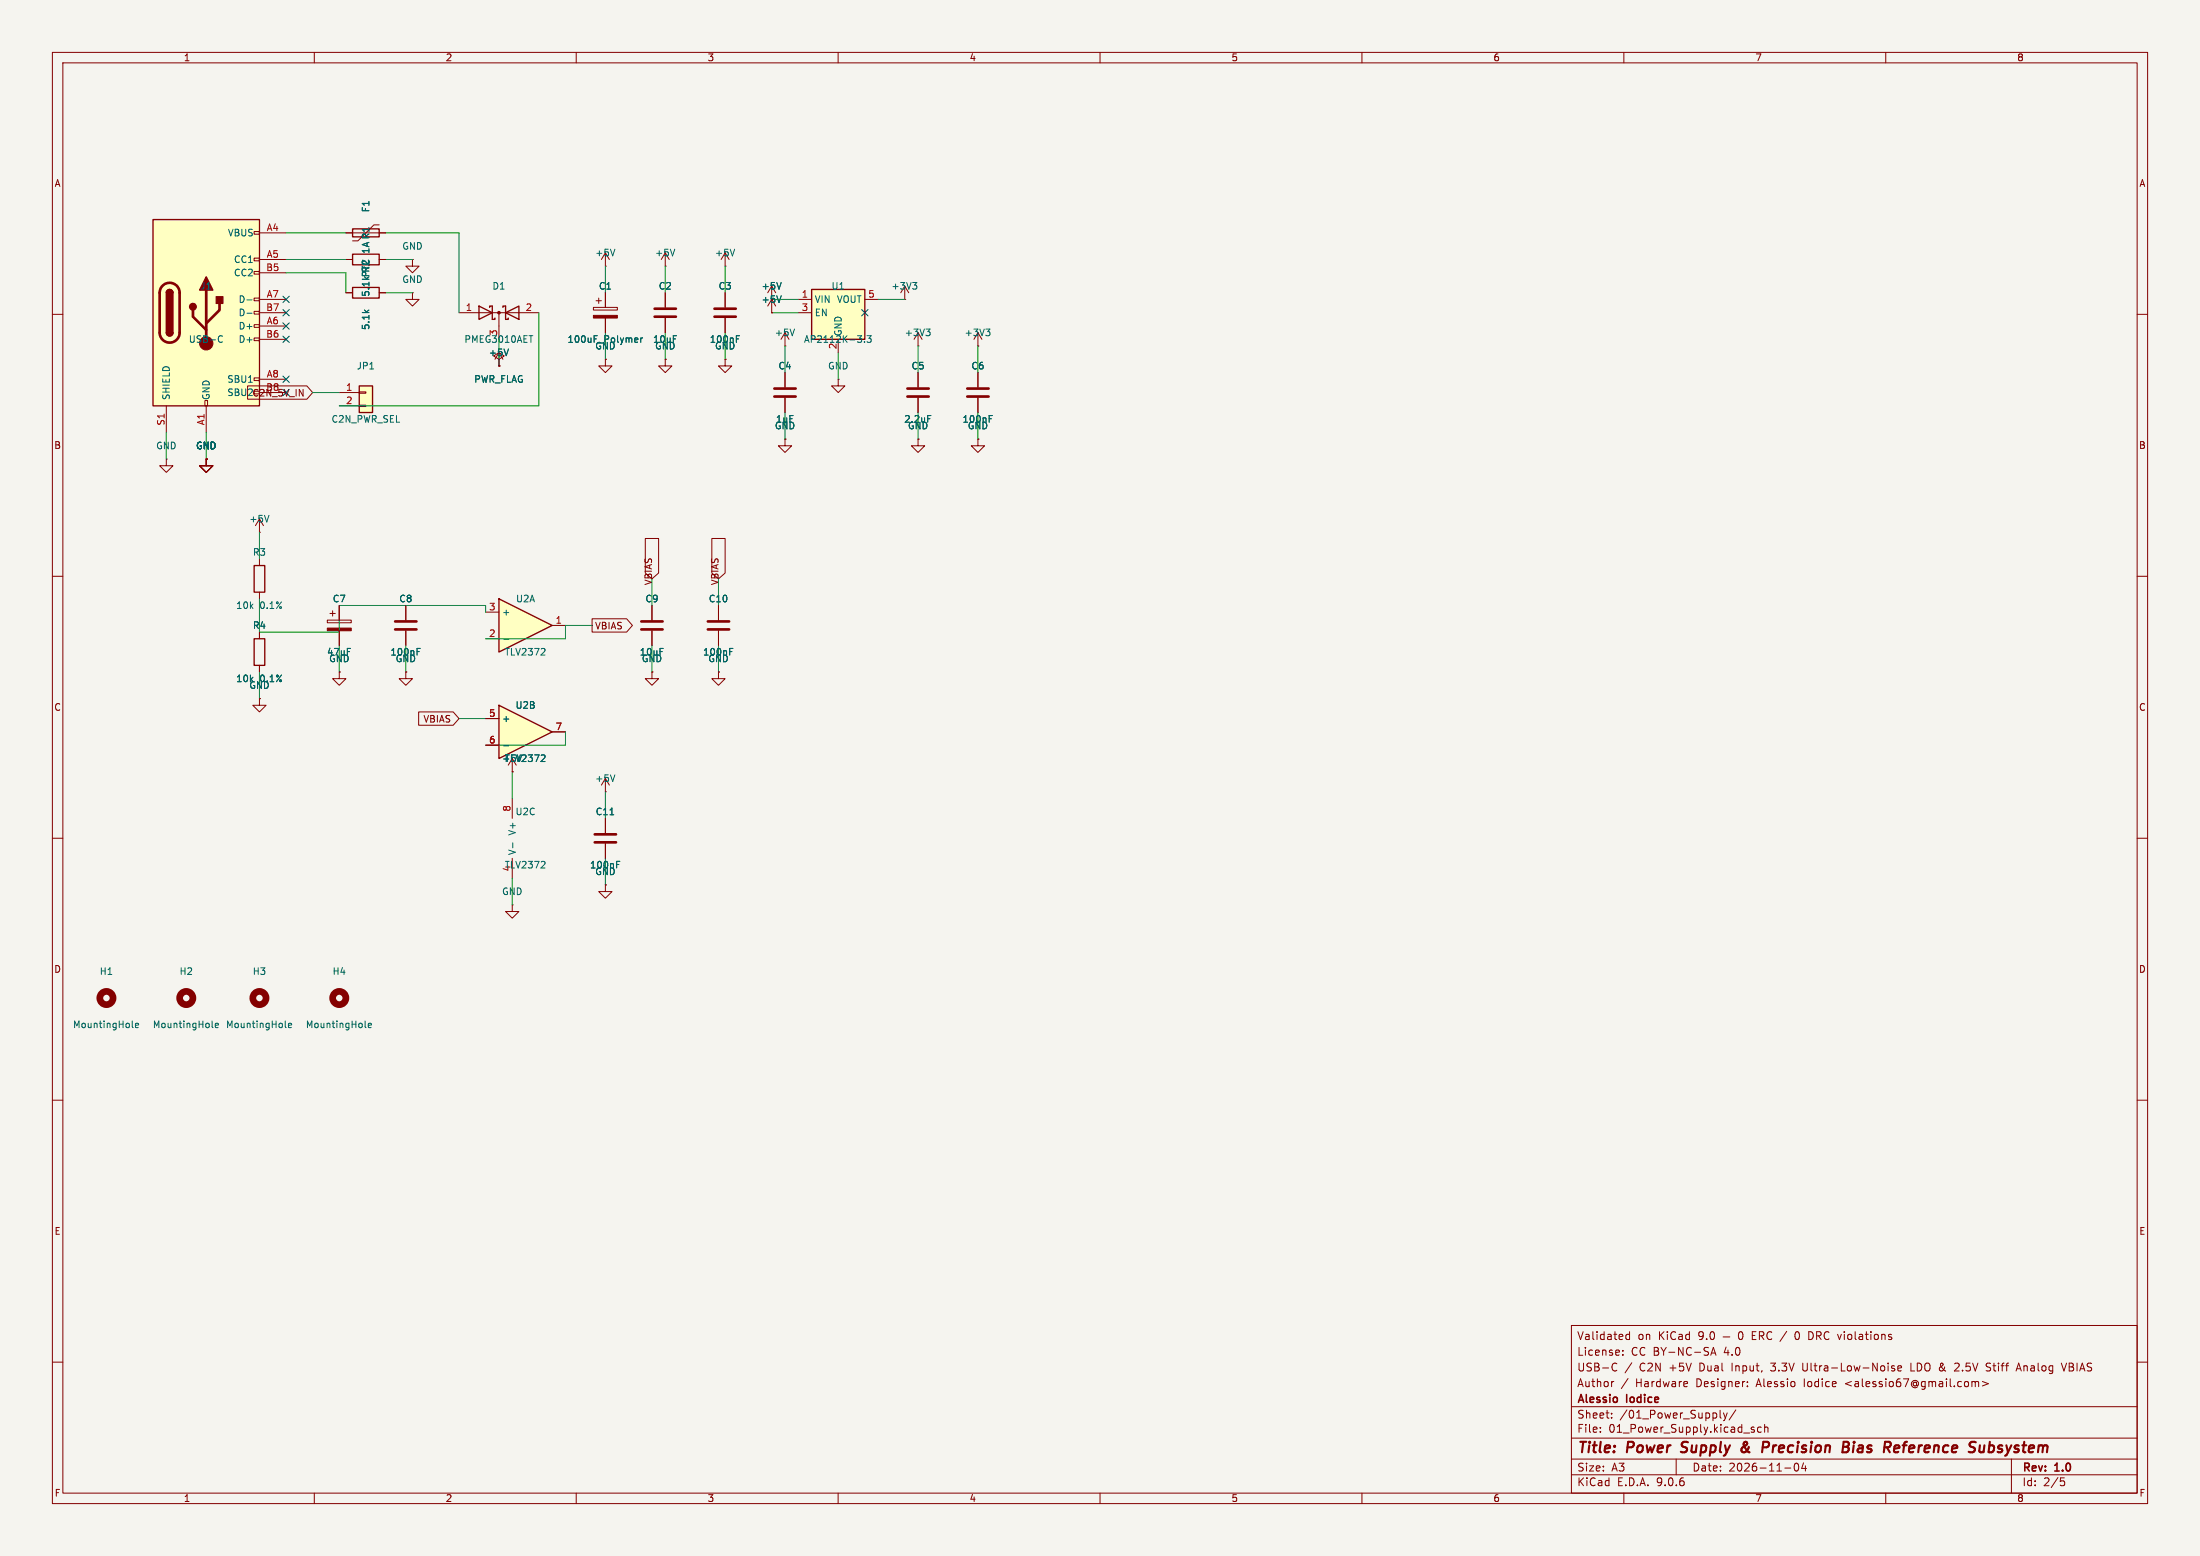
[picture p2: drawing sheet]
<svg xmlns="http://www.w3.org/2000/svg" width="420mm" height="297mm" viewBox="0 0 420 297" stroke-linecap="round" stroke-linejoin="round" font-family="sans-serif">
<path d="M0 0h420v297h-420z" fill="#f5f4ef" stroke="#f5f4ef" stroke-width=".19"/>
<g fill="none" stroke="#840000" stroke-width=".19">
<path d="M10 10h400v277h-400zM12 12h396v273h-396zM60 10v2M110 10v2M160 10v2M210 10v2M260 10v2M310 10v2M360 10v2M66 55.9h1.3M72.4 55.9h1.3M172.7 57.2h.1"/>
<path d="M172.7 54.6v2.6M10 60h2M160 72.4v1.3h1.3l-1.3 1.2-1.3-1.2h1.3M160 72.4h.1M175.3 66h.1M175.3 63.5v2.5M186.7 71.1v2.8M186.7 75.9v2.8M408 60h2M10 110h2M77.5 115.6v2.8M408 110h2"/>
<path d="M77.5 128.3v1.2h1.2l-1.2 1.3-1.3-1.3h1.3M77.5 128.3h.1M77.5 120.4v2.8M10 160h2M408 160h2M10 210h2M408 210h2M300 253h108v32h-108zM309.8 258.5v.2M309.8 257.8v.1M311.1 254.2v1.5M311.1 254.8l-.4-.1-.3 .3 .1 .6h.6"/>
<path d="M326.6 258.7l.5-1.5 .5 1.5M326.7 258.3h.7M328.9 255.2h1.3M332 254.3l.2-.1a.8 .8 0 0 1 .6 .7 .8 .8 0 0 1-.6 .8l-.2-.2-.1-.4zM343 254.2a.94 .94 0 0 0 0 1.5M345.3 254.2l.6 .1M345.9 255.6l-.6 .1M10 260h2M300 278.5h108M300 274.5h108M300 268.5h108M305.5 273.2v.2"/>
<path d="M305.5 272.5v.1M307.7 270.5v.2M307.7 269.8v.1M308 260.3l.4-.1 .3 .1M308.1 263.7l-.3 .1M308.7 261.5l-.3 .2-.4-.1M310.8 263.1l-1.3 1.9M311.5 260.1l-1.3 1.9M320 278.5v3M321.9 263.7l.3 .3-.8 .2M322.1 264.6l-.2 .1M328.4 269.2v1.3l.2 .2"/>
<path d="M329 269.7l.4 1M329.4 270.7l-.4 .5M329.7 269.7l-.3 1M331.4 269.1l-1.3 1.9M333.6 264.5v.2M333.6 263.8v.1M334.4 272.8l.5 .2v.1v.2l-.5 .1M334.4 272.5h.5M336.2 272.5l-.4-.1-.3 .3 .2 .6h.5M336.9 272.5l.2-.1 .3 .1 .1 .9M336.9 271.9v1.5M342.7 279.4l.2-.1a.8 .8 0 0 1 .5 .7 .8 .8 0 0 1-.5 .8l-.2-.2-.2-.4z"/>
<path d="M344.2 260.2v1.2l.1 .2M344.3 279.2l-.4 1.1h1M344.7 279.8v1M360.4 260.2v.1M360.4 260.7v1M361.7 260.8l-.4-.1-.2 .2 .1 .2 .5 .2v.3h-.6M362.3 261.2l.7-.2-.1-.2-.4-.1-.2 .2 .1 .7h.5M364.8 260.2v1.5h.7M373.7 260.2l-.5 .1M373.9 260.8l-.8 .9h.9M376.4 263.8l.5-.1 .2 .2M376.4 263.7v1"/>
<path d="M377.1 263.9l.2-.2 .4 .1v.9M377.1 263.9v.8M378.4 263.7l1.2 .4-1.2 .4M379.3 260.3h.7M379.3 260.8l.6 .3M379.9 261.5l-.2 .2-.5-.1M384 278.5v6.5M384.9 261.7l.5-1.5 .5 1.5M385 261.3h.7M393.5 260.2l.5 1.5 .5-1.5M408 260h2M60 285v2"/>
<path d="M110 285v2M160 285v2M210 285v2M260 285v2M300 281.5h108M310 285v2M340.7 280.2h1.2M360 285v2M393.4 282.1h.7M393.5 282.7h.4l.3 .2-.2 .6-.5 .1"/>
</g>
<g fill="none" stroke="#840000" stroke-width=".4">
<path d="M320.9 277.1l.2 .1M321.2 275.4l-.1 .6M333.4 275.8l-.7 .5a.52 .52 0 0 0-.2 .8 .52 .52 0 0 0 .9-.1M333.5 275.3l-.2-.1a.41 .41 0 0 0-.4 .5l.6 1.1M336.6 275.2l1 .1a.58 .58 0 0 1-.3 1h-.8M351.8 276.2h.7M352 275.2l.8 .1a.51 .51 0 0 1 .1 .5 .51 .51 0 0 1-.4 .4M352.5 276.2l.3 .1a.58 .58 0 0 1-.3 .9h-.8M353.9 275.9l-.2 1.3M354 275.2l-.1 .2M361.8 276l.6-.1 .1 .1 .1 .3-1 .2M362.4 277.1l-.6 .1"/>
<path d="M378.7 277l-.6 .2M378.8 275.9l-.1 1.3M379.6 277.1l.6 .1M379.9 275.2l-.3 2M380.4 275.9l-.6 .1"/>
</g>
<path d="M184.7 74.2h4M184.7 75.7h4M75.4 118.6h4.1M75.4 120.1h4.1" fill="none" stroke="#840000" stroke-width=".51"/>
<path d="M174.2 53.9h.8l-.4 .5M174.8 54.4l.2 .2v.3l-.2 .3M176.8 62.8h.8l-.5 .5M177.3 63.3l.3 .2v.3l-.3 .3M188.8 79.9h.5M188.8 79.3h.6M79.6 124.4h.4M79.6 123.8h.6" fill="none" stroke="#006464" stroke-width=".19"/>
<path d="M67.3 54.9h5.1v2h-5.1z" fill="none" stroke="#840000" stroke-width=".25"/>
<path d="M154.9 55.2h10.2v9.6h-10.2z" fill="#ffffc2"/>
<path d="M154.9 55.2h10.2v9.6h-10.2z" fill="none" stroke="#840000" stroke-width=".25"/>
<path d="M152.4 57.2h2.5M152.4 59.7h2.5M165.1 57.2h2.5M160 64.8v2.5" fill="none" stroke="#840000" stroke-width=".19"/>
<path d="M163.7 64.1h.8l-.4 .5M164.4 64.7v.5M165 65.2v.1M165.5 64.1h.8l-.4 .5 .3 .1v.5l-.1 .1-.6-.1" fill="none" stroke="#006464" stroke-width=".19"/>
<path d="M68.6 73.7h2.5v5h-2.5z" fill="#ffffc2"/>
<path d="M68.6 73.7h2.5v5h-2.5z" fill="none" stroke="#840000" stroke-width=".25"/>
<g fill="none" stroke="#840000" stroke-width=".19">
<path d="M127 55.9v2.8M64.8 74.9h3.8M64.8 77.5h3.8M68.6 74.8h1.2v.3h-1.2zM68.6 77.3h1.2v.3h-1.2zM127 60.7v2.8M149.9 66h.1M149.9 63.5v2.5M175.3 71.1v2.8M175.3 75.9v2.8M186.7 66h.1M186.7 63.5v2.5"/>
<path d="M175.3 83.8v1.3h1.2l-1.2 1.3-1.3-1.3h1.3M175.3 83.8h.1M186.7 83.8v1.3h1.3l-1.3 1.3-1.3-1.3h1.3M186.7 83.8h.1M124.5 115.6v2.8M137.2 115.6v2.8M124.5 128.3v1.2h1.2l-1.2 1.3-1.3-1.3h1.3M124.5 128.3h.1M124.5 120.4v2.8M137.2 128.3v1.2h1.2l-1.2 1.3-1.3-1.3h1.3M137.2 128.3h.1M137.2 120.4v2.8"/>
</g>
<path d="M125 58.9h4M125 60.5h4M173.2 74.2h4.1M173.2 75.7h4.1M122.4 118.6h4.1M135.1 118.6h4.1M122.4 120.1h4.1M135.1 120.1h4.1" fill="none" stroke="#840000" stroke-width=".51"/>
<path d="M151.7 62.8l-.4 1.3M177.1 79.3h.6M188.2 62.8h.8l-.4 .5M188.7 63.3l.3 .2v.3l-.3 .3M139.3 124.4h.4M139.3 123.8h.6" fill="none" stroke="#006464" stroke-width=".19"/>
<path d="M95.2 134.6l10.2 5.1-10.2 5.1z" fill="#ffffc2"/>
<path d="M95.2 134.6l10.2 5.1-10.2 5.1z" fill="none" stroke="#840000" stroke-width=".25"/>
<g fill="none" stroke="#840000" stroke-width=".19">
<path d="M138.4 50.8h.1M138.4 48.3v2.5M138.4 55.9v2.8M147.3 59.7h.1M147.3 54.6v5.1M138.4 68.6v1.3h1.3l-1.3 1.2-1.2-1.2h1.2M138.4 68.6h.1M138.4 60.7v2.8M149.9 71.1v2.8M149.9 75.9v2.8M149.9 83.8v1.3h1.2l-1.2 1.3-1.3-1.3h1.3M149.9 83.8h.1"/>
<path d="M92.7 137.2h2.5M105.4 139.7h2.5M92.7 142.2h2.5M97.8 147.3h.1M97.8 144.8v2.5M97.8 152.4v3.8M115.6 151.1h.1M115.6 148.6v2.5M115.6 156.2v2.8M97.8 172.7v1.3h1.3l-1.3 1.3-1.3-1.3h1.3M97.8 172.7h.1M97.8 163.8v3.8"/>
<path d="M115.6 168.9v1.3h1.2l-1.2 1.3-1.3-1.3h1.3M115.6 168.9h.1M115.6 161v2.8"/>
</g>
<g fill="none" stroke="#006464" stroke-width=".19">
<path d="M140.2 47.6l-.4 1.2M149.1 56.5l-.4 1.2M149.1 53.9l-.4 1.3M140.6 64.7h.4M140.6 64.1h.6M96.2 142.3h.9M103.9 144.2l.1 .1v.3l-.7 .8h.7M116.4 155.5h.8M117.4 147.9l-.4 1.3M97.9 160.9v.9M103.9 164.5l.1 .2v.3l-.7 .7h.7M117.7 165h.4"/>
<path d="M117.7 164.4h.6M25.2 196l.2 .2M25.9 195.7l.6-.1-.1-.2-.4-.1-.1 .2v.6h.5M40.5 196l.2 .2M41.1 195.7l.6-.1-.1-.2-.3-.1-.2 .2 .1 .6h.4M54.5 196l.1 .2M55.1 195.7l.6-.1-.1-.2-.4-.1-.1 .2v.6h.5M69.7 196l.2 .2M70.3 195.7l.6-.1-.1-.2-.3-.1-.2 .2 .1 .6h.4"/>
</g>
<path d="M136.4 58.9h4.1M136.4 60.5h4.1M147.8 74.2h4.1M147.8 75.7h4.1M113.5 159.3h4.1M113.5 160.8h4.1" fill="none" stroke="#840000" stroke-width=".51"/>
<g fill="none" stroke="#840000" stroke-width="1.3">
<circle cx="20.3" cy="190.5" r="1.27"/>
<circle cx="35.6" cy="190.5" r="1.27"/>
<circle cx="49.5" cy="190.5" r="1.27"/>
<circle cx="64.8" cy="190.5" r="1.27"/>
</g>
<path d="M29.2 41.9h20.3v35.6h-20.3z" fill="#ffffc2"/>
<g fill="none" stroke="#840000" stroke-width=".19">
<path d="M48.5 44.2h1v.5h-1zM48.5 49.3h1v.5h-1zM48.5 51.8h1v.5h-1zM48.5 56.9h1v.5h-1zM48.5 59.4h1v.5h-1zM49.5 44.5h5.1M49.5 49.5h5.1M49.5 52.1h5.1M49.5 57.2h5.1M49.5 59.7h5.1M78.7 49.5v1.3h1.3l-1.3 1.3-1.2-1.3h1.2M78.7 49.5h.1"/>
<path d="M78.7 55.9v1.3h1.3l-1.3 1.2-1.2-1.2h1.2M78.7 55.9h.1M115.6 50.8h.1M115.6 48.3v2.5M127 50.8h.1M127 48.3v2.5M31.7 77.5v5.1M39.1 76.5h.5v1h-.5zM39.4 77.5v5.1M48.5 62h1v.5h-1zM48.5 64.5h1v.5h-1zM48.5 72.1h1v.5h-1z"/>
<path d="M49.5 62.2h5.1M49.5 64.8h5.1M49.5 72.4h5.1M49.5 74.9h5.1M39.4 87.6v1.3h1.2l-1.2 1.3-1.3-1.3h1.3M39.4 87.6h.1M49.5 99.1v2.5M49.5 101.6h.1M49.5 106.7v1.3M49.5 113v1.3M49.5 133.4v1.2h1.3l-1.3 1.3-1.2-1.3h1.2M49.5 133.4h.1"/>
<path d="M49.5 120.7v1.2M49.5 127v1.3"/>
</g>
<path d="M29.2 41.9h20.3v35.6h-20.3zM31.7 55.9a.64 .64 0 0 1 .7-.7 .64 .64 0 0 1 .6 .7M31.7 63.5a.64 .64 0 0 0 .7 .6 .64 .64 0 0 0 .6-.6M48.5 108h2v5h-2zM48.5 121.9h2v5.1h-2z" fill="none" stroke="#840000" stroke-width=".25"/>
<path d="M31 54.5a1.9 1.9 0 0 1 2.1-.4 1.9 1.9 0 0 1 1.2 1.8v7.6a1.91 1.91 0 0 1-1.9 1.9 1.91 1.91 0 0 1-1.9-1.9v-7.8l.2-.6zM36.8 59.2v1.3l2.6 2.5M39.4 55.4v10.1M41.9 57.9v1.3l-2.5 2.5" fill="none" stroke="#840000" stroke-width=".51"/>
<g fill="#840000" stroke="#840000" stroke-width=".25">
<path d="M31.7 55.9h1.3v7.6h-1.3z"/>
<path d="M31.9 55.4a.64 .64 0 0 1 .7-.1 .64 .64 0 0 1 .4 .6h-1.3z"/>
<path d="M31.7 63.5h1.3a.64 .64 0 0 1-.6 .6 .64 .64 0 0 1-.7-.6z"/>
<path d="M39.4 52.8l1.2 2.6h-2.5z"/>
<path d="M41.3 56.6h1.2v1.3h-1.2z"/>
<circle cx="36.8" cy="58.5" r=".63"/>
</g>
<circle cx="39.4" cy="65.5" r="1.27" fill="#840000" stroke="#840000" stroke-width=".19"/>
<path d="M47.1 57.2h1M47.1 59.8h1M117.4 47.6l-.4 1.2M128.8 47.6l-.4 1.2M41.9 64.1l.6 .1M42.5 65.2l-.6 .1M51.3 98.4l-.4 1.2" fill="none" stroke="#006464" stroke-width=".19"/>
<path d="M95.2 114.3l10.2 5.1-10.2 5.1z" fill="#ffffc2"/>
<path d="M67.3 48.5h5.1v2h-5.1zM67.3 43.7h5.1v1.5h-5.1zM91.4 58.4l2.6 1.3-2.6 1.3zM93.5 58.7v-.3h.5v2.6h.5v-.3M96 58.7v-.3h.5v2.6h.5v-.3M96.5 59.7l2.6-1.3v2.6zM95.2 114.3l10.2 5.1-10.2 5.1z" fill="none" stroke="#840000" stroke-width=".25"/>
<g fill="none" stroke="#840000" stroke-width=".19">
<path d="M66 49.5h1.3M66 44.5h7.7M66 55.9h1.3M72.4 42.9h-1l-3.1 3.1h-1M72.4 49.5h1.3M72.4 55.9h1.3M87.6 59.7h15.3M95.2 59.7v5.1M113.3 58.7h4.6v.5h-4.6zM113.8 57.4h1M114.3 56.9v1M115.6 55.9v2.8"/>
<path d="M127 55.9v2.8M138.4 55.9v2.8M147.3 59.7h.1M47.3 73.7h11.3l1.1 1.2-1.1 1.3h-11.3zM95.2 69.9h.1M95.2 68.6l1.1-.7-1.1-.6-1 .6 1 .7v1.3M95.2 67.3v2.6M115.6 68.6v1.3h1.2l-1.2 1.2-1.3-1.2h1.3M115.6 68.6h.1M115.6 60.7v2.8M127 68.6v1.3h1.3l-1.3 1.2-1.3-1.2h1.3M127 68.6h.1"/>
<path d="M127 60.7v2.8M138.4 68.6h.1M138.4 60.7v2.8M149.9 71.1v2.8M149.9 75.9v2.8M175.3 71.1v2.8M175.3 75.9v2.8M186.7 71.1v2.8M186.7 75.9v2.8M31.7 87.6v1.3h1.3l-1.3 1.3-1.2-1.3h1.2M31.7 87.6h.1M39.4 87.6v1.3h1.2l-1.2 1.3-1.3-1.3h1.3"/>
<path d="M39.4 87.6h.1M149.9 83.8h.1M175.3 83.8h.1M186.7 83.8h.1M62.5 118.4h4.6v.5h-4.6zM63 117.1h1M63.5 116.6v1M64.8 115.6v2.8M77.5 115.6v2.8M92.7 116.8h2.5M105.4 119.4h2.5M113 118.1h6.6l1.1 1.3-1.1 1.3h-6.6z"/>
<path d="M123.2 102.8h2.5v6.6l-1.2 1.1-1.3-1.1zM124.5 115.6v2.8M135.9 102.8h2.5v6.6l-1.2 1.1-1.3-1.1zM137.2 115.6v2.8M49.5 133.4h.1M49.5 120.7v1.2M49.5 127v1.3M64.8 128.3v1.2h1.2l-1.2 1.3-1.3-1.3h1.3M64.8 128.3h.1M64.8 120.4v2.8M77.5 128.3h.1M77.5 120.4v2.8"/>
<path d="M79.9 135.9h6.6l1.1 1.3-1.1 1.2h-6.6zM92.7 121.9h2.5M92.7 137.2h2.5M105.4 139.7h2.5M124.5 128.3h.1M124.5 120.4v2.8M137.2 128.3h.1M137.2 120.4v2.8M92.7 142.2h2.5M97.8 147.3h.1M115.6 156.2v2.8M115.6 168.9h.1"/>
<path d="M115.6 161v2.8"/>
</g>
<g fill="none" stroke="#006464" stroke-width=".19">
<path d="M149.1 56.5l-.4 1.2M149.1 53.9l-.4 1.3M97.1 66.6l-.5 1.3M121.2 65.3h.5M121.2 64.6l.4-.1 .2 .3-.6 .1M122.3 64.5v.8M122.7 64.5l-.4 .2M140.6 64.7h.4M140.6 64.1h.6M177.1 79.3h.6M188.8 79.3h.6M188.8 79.9h.5"/>
<path d="M79.6 124.4h.4M79.6 123.8h.6M96.2 122h.9M103.9 123.8l.1 .2v.3l-.7 .7h.7M139.3 124.4h.4M139.3 123.8h.6M96.2 142.3h.9M103.9 144.2l.1 .1v.3l-.7 .8h.7M116.4 155.5h.8M117.7 165h.4M117.7 164.4h.6"/>
</g>
<g fill="#840000" stroke="#840000" stroke-width=".19">
<path d="M113.3 60.2h4.6v.5h-4.6z"/>
<path d="M62.5 119.9h4.6v.5h-4.6z"/>
<circle cx="95.2" cy="59.7" r=".25"/>
</g>
<g fill="none" stroke="#009600" stroke-width=".19">
<path d="M54.6 44.5h11.4M54.6 49.5h11.4M54.6 52.1h11.4v3.8M73.7 55.9h5M73.7 44.5h13.9v15.2M73.7 49.5h5M102.9 59.7v17.8h-38.1M115.6 50.8v5.1M127 50.8v5.1M138.4 50.8v5.1M147.3 57.2h5.1M147.3 59.7h5.1"/>
<path d="M167.6 57.2h5.1M59.7 74.9h5.1M95.2 64.8v5.1M115.6 63.5v5.1M127 63.5v5.1M138.4 63.5v5.1M149.9 66v5.1M149.9 78.7v5.1M160 67.3v5.1M175.3 66v5.1M175.3 78.7v5.1M186.7 66v5.1"/>
<path d="M186.7 78.7v5.1M31.7 82.6v5M39.4 82.6v5M49.5 101.6v5.1M49.5 114.3v6.4h15.3v-5.1h27.9v1.2M113 119.4h-5.1v2.5h-15.2M124.5 110.5v5.1M137.2 110.5v5.1M49.5 128.3v5.1M64.8 123.2v5.1M77.5 123.2v5.1M87.6 137.2h5.1"/>
<path d="M107.9 139.7v2.5h-15.2M124.5 123.2v5.1M137.2 123.2v5.1M97.8 147.3v5.1M115.6 151.1v5.1M97.8 167.6v5.1M115.6 163.8v5.1"/>
</g>
<path d="M54 56.5l1.2 1.3M54 59.1l1.2 1.2M55.2 56.5l-1.2 1.3M55.2 59.1l-1.2 1.2M164.5 59.1l1.2 1.2M165.7 59.1l-1.2 1.2M54 61.6l1.2 1.2M54 71.8l1.2 1.2M54 64.2l1.2 1.2M55.2 61.6l-1.2 1.2M55.2 71.8l-1.2 1.2M55.2 64.2l-1.2 1.2" fill="none" stroke="#000084" stroke-width=".19"/>
<g font-size="2.8" fill="#840000">
<text x="301" y="277.9">Title:</text>
<text x="310.6" y="277.9">Power</text>
<text x="321.8" y="277.9">Supply</text>
<text x="334.1" y="277.9">&amp;</text>
<text x="338.9" y="277.9">Precision</text>
<text x="355" y="277.9">Bias</text>
<text x="363.7" y="277.9">Reference</text>
<text x="380.8" y="277.9">Subsystem</text>
</g>
<g font-size="2.1" fill="#840000">
<text x="301" y="256">Validated</text>
<text x="312.6" y="256">on</text>
<text x="316.7" y="256">KiCad</text>
<text x="324.4" y="256">9.0</text>
<text x="335" y="256">ERC /</text>
<text x="343.5" y="256">0</text>
<text x="346.3" y="256">DRC violations</text>
<text x="301" y="262">USB-C</text>
<text x="301" y="259">License:</text>
<text x="311.4" y="259">CC BY-NC-SA</text>
<text x="313" y="262">C2N</text>
<text x="318.8" y="262">+5V</text>
<text x="324.7" y="262">Dual</text>
<text x="329.2" y="259">4.0</text>
<text x="331" y="262">Input,</text>
<text x="338.6" y="262">3.3V</text>
<text x="344.8" y="262">Ultra-Low-Noise</text>
<text x="365.6" y="262">LDO &amp;</text>
<text x="374.3" y="262">2.5V</text>
<text x="380.5" y="262">Stiff</text>
<text x="386.5" y="262">Analog</text>
<text x="395.3" y="262">VBIAS</text>
<text x="301" y="268.2">Alessio</text>
<text x="301" y="265">Author</text>
<text x="310.6" y="268.2">Iodice</text>
<text x="312.3" y="265">Hardware</text>
<text x="324" y="265">Designer:</text>
<text x="335.6" y="265">Alessio</text>
<text x="344.8" y="265">Iodice</text>
<text x="352.8" y="265">&lt;alessio67@gmail.com&gt;</text>
<text x="301" y="273.7">File:</text>
<text x="301" y="271">Sheet:</text>
<text x="307.1" y="273.7">01_Power_Supply.kicad_sch</text>
<text x="309.2" y="271">/01_Power_Supply/</text>
<text x="301" y="281.1">Size:</text>
<text x="307.6" y="281.1">A3</text>
<text x="323" y="281.1">Date:</text>
<text x="330" y="281.1">2026-11-04</text>
<text x="386" y="281.3">Rev:</text>
<text x="392.4" y="281.3">1.0</text>
<text x="301" y="283.9">KiCad</text>
<text x="308.7" y="283.9">E.D.A.</text>
<text x="316.3" y="283.9">9.0.6</text>
<text x="386" y="283.9">Id:</text>
<text x="390.1" y="283.9">2/5</text>
</g>
<g font-size="1.8" fill="#840000">
<text x="35" y="11.9">1</text>
<text x="85" y="11.9">2</text>
<text x="135" y="11.9">3</text>
<text x="185" y="11.9">4</text>
<text x="235" y="11.9">5</text>
<text x="285" y="11.9">6</text>
<text x="335" y="11.9">7</text>
<text x="385" y="11.9">8</text>
<text x="10.3" y="35.9">A</text>
<text x="408.3" y="35.9">A</text>
<text x="145.3" y="58">+5V</text>
<text x="50.7" y="74.7">B8</text>
<text x="10.3" y="85.9">B</text>
<text x="408.2" y="85.9">B</text>
<text x="124.6" y="111.8" transform="rotate(-90 124.6 111.8)">VBIAS</text>
<text x="137.3" y="111.8" transform="rotate(-90 137.3 111.8)">VBIAS</text>
<text x="113.5" y="120.3">VBIAS</text>
<text x="10.3" y="135.9">C</text>
<text x="408.2" y="135.9">C</text>
<text x="80.7" y="138.1">VBIAS</text>
<text x="10.3" y="185.9">D</text>
<text x="408.2" y="185.9">D</text>
<text x="10.3" y="235.9">E</text>
<text x="408.3" y="235.9">E</text>
<text x="10.3" y="285.9">F</text>
<text x="35" y="286.9">1</text>
<text x="85" y="286.9">2</text>
<text x="135" y="286.9">3</text>
<text x="185" y="286.9">4</text>
<text x="235" y="286.9">5</text>
<text x="285" y="286.9">6</text>
<text x="335" y="286.9">7</text>
<text x="385" y="286.9">8</text>
<text x="408.3" y="285.9">F</text>
</g>
<g font-size="1.8" fill="#006464">
<text x="70.7" y="40.6" transform="rotate(-90 70.7 40.6)">F1</text>
<text x="43.4" y="45.3">VBUS</text>
<text x="76.7" y="47.9">GND</text>
<text x="44.6" y="50.4">CC1</text>
<text x="44.6" y="52.9">CC2</text>
<text x="70.7" y="52.1" transform="rotate(-90 70.7 52.1)">R2</text>
<text x="70.7" y="48.3" transform="rotate(-90 70.7 48.3)">1A R1</text>
<text x="113.5" y="49.1">+5V</text>
<text x="125" y="49.1">+5V</text>
<text x="136.4" y="49.1">+5V</text>
<text x="38.2" y="55.5">J1</text>
<text x="45.5" y="58">D-</text>
<text x="70.7" y="56.7" transform="rotate(-90 70.7 56.7)">5.1k PTC</text>
<text x="76.7" y="54.2">GND</text>
<text x="93.9" y="55.5">D1</text>
<text x="114.2" y="55.5">C1</text>
<text x="125.7" y="55.5">C2</text>
<text x="137.1" y="55.5">C3</text>
<text x="145.3" y="55.5">+5V</text>
<text x="155.4" y="58">VIN</text>
<text x="158.6" y="55.5">U1</text>
<text x="159.7" y="58">VOUT</text>
<text x="170.1" y="55.5">+3V3</text>
<text x="35.9" y="65.6">USB-C</text>
<text x="45.5" y="60.6">D-</text>
<text x="45.5" y="63.1">D+</text>
<text x="45.5" y="65.6">D+</text>
<text x="70.7" y="63.1" transform="rotate(-90 70.7 63.1)">5.1k</text>
<text x="88.6" y="65.6">PMEG3010AET</text>
<text x="95" y="64.2" transform="rotate(-90 95 64.2)">3</text>
<text x="108.2" y="65.6">100uF_Polymer</text>
<text x="124.6" y="65.6">10uF</text>
<text x="135.4" y="65.6">100nF</text>
<text x="147.8" y="64.4">+5V</text>
<text x="153.4" y="65.6">AP2112K-3.3</text>
<text x="155.4" y="60.6">EN</text>
<text x="160.9" y="64.3" transform="rotate(-90 160.9 64.3)">GND</text>
<text x="172.6" y="64.4">+3V3</text>
<text x="184" y="64.4">+3V3</text>
<text x="68" y="70.7">JP1</text>
<text x="93.2" y="68.2">+5V</text>
<text x="113.5" y="66.9">GND</text>
<text x="125" y="66.9">GND</text>
<text x="136.4" y="66.9">GND</text>
<text x="148.5" y="70.7">C4</text>
<text x="158" y="70.7">GND</text>
<text x="159.8" y="66.7" transform="rotate(-90 159.8 66.7)">2</text>
<text x="173.9" y="70.7">C5</text>
<text x="185.3" y="70.7">C6</text>
<text x="32.6" y="76.5" transform="rotate(-90 32.6 76.5)">SHIELD</text>
<text x="40.2" y="76.5" transform="rotate(-90 40.2 76.5)">GND</text>
<text x="43.3" y="73.3">SBU1</text>
<text x="90.4" y="73.3">PWR_FLAG</text>
<text x="63.2" y="80.9">C2N_PWR_SEL</text>
<text x="147.8" y="82.1">GND</text>
<text x="148" y="80.9">1uF</text>
<text x="172.5" y="80.9">2.2uF</text>
<text x="173.2" y="82.1">GND</text>
<text x="183.7" y="80.9">100nF</text>
<text x="184.7" y="82.1">GND</text>
<text x="29.7" y="86">GND</text>
<text x="37.3" y="86">GND</text>
<text x="47.5" y="99.9">+5V</text>
<text x="48.2" y="106.3">R3</text>
<text x="45" y="116.4">10k</text>
<text x="49.6" y="116.4">0.1%</text>
<text x="63.4" y="115.2">C7</text>
<text x="76.1" y="115.2">C8</text>
<text x="95.8" y="117.7">+</text>
<text x="98.4" y="115.2">U2A</text>
<text x="123.1" y="115.2">C9</text>
<text x="135.2" y="115.2">C10</text>
<text x="48.2" y="120.2">R4</text>
<text x="62.3" y="125.3">47uF</text>
<text x="74.4" y="125.3">100nF</text>
<text x="96.3" y="125.3">TLV2372</text>
<text x="122" y="125.3">10uF</text>
<text x="134.1" y="125.3">100nF</text>
<text x="45" y="130.4">10k</text>
<text x="47.5" y="131.7">GND</text>
<text x="49.6" y="130.4">0.1%</text>
<text x="62.7" y="126.6">GND</text>
<text x="75.4" y="126.6">GND</text>
<text x="122.4" y="126.6">GND</text>
<text x="135.1" y="126.6">GND</text>
<text x="98.3" y="135.5">U2B</text>
<text x="95.8" y="138">+</text>
<text x="95.8" y="145.6">+5V</text>
<text x="96.3" y="145.6">TLV2372</text>
<text x="113.5" y="149.5">+5V</text>
<text x="98.3" y="155.8">U2C</text>
<text x="113.6" y="155.8">C11</text>
<text x="98.7" y="159.6" transform="rotate(-90 98.7 159.6)">V+</text>
<text x="96.3" y="166">TLV2372</text>
<text x="98.7" y="163.3" transform="rotate(-90 98.7 163.3)">V-</text>
<text x="112.5" y="166">100nF</text>
<text x="113.5" y="167.2">GND</text>
<text x="95.8" y="171">GND</text>
<text x="18.9" y="186.3">H1</text>
<text x="34.2" y="186.3">H2</text>
<text x="48.2" y="186.3">H3</text>
<text x="63.4" y="186.3">H4</text>
<text x="13.8" y="196.4">MountingHole</text>
<text x="29.1" y="196.4">MountingHole</text>
<text x="43" y="196.4">MountingHole</text>
<text x="58.3" y="196.4">MountingHole</text>
</g>
<g font-size="1.8" fill="#a90000">
<text x="50.8" y="44.2">A4</text>
<text x="50.7" y="51.8">B5</text>
<text x="50.8" y="49.3">A5</text>
<text x="50.7" y="59.4">B7</text>
<text x="50.8" y="56.9">A7</text>
<text x="88.8" y="59.4">1</text>
<text x="100.3" y="59.4">2</text>
<text x="153" y="56.9">1</text>
<text x="153" y="59.4">3</text>
<text x="165.7" y="56.9">5</text>
<text x="50.7" y="64.5">B6</text>
<text x="50.8" y="62">A6</text>
<text x="50.8" y="72.1">A8</text>
<text x="66" y="74.7">1</text>
<text x="66" y="77.2">2</text>
<text x="31.5" y="81.3" transform="rotate(-90 31.5 81.3)">S1</text>
<text x="39.1" y="81.3" transform="rotate(-90 39.1 81.3)">A1</text>
<text x="93.3" y="116.6">3</text>
<text x="106" y="119.1">1</text>
<text x="93.3" y="121.7">2</text>
<text x="93.3" y="136.9">5</text>
<text x="93.3" y="142">6</text>
<text x="106" y="139.4">7</text>
<text x="97.5" y="155" transform="rotate(-90 97.5 155)">8</text>
<text x="97.5" y="166.4" transform="rotate(-90 97.5 166.4)">4</text>
</g>
<text font-size="1.8" fill="#000084" x="43.3" y="75.8">SBU2C2N_5V_IN</text>
</svg>
